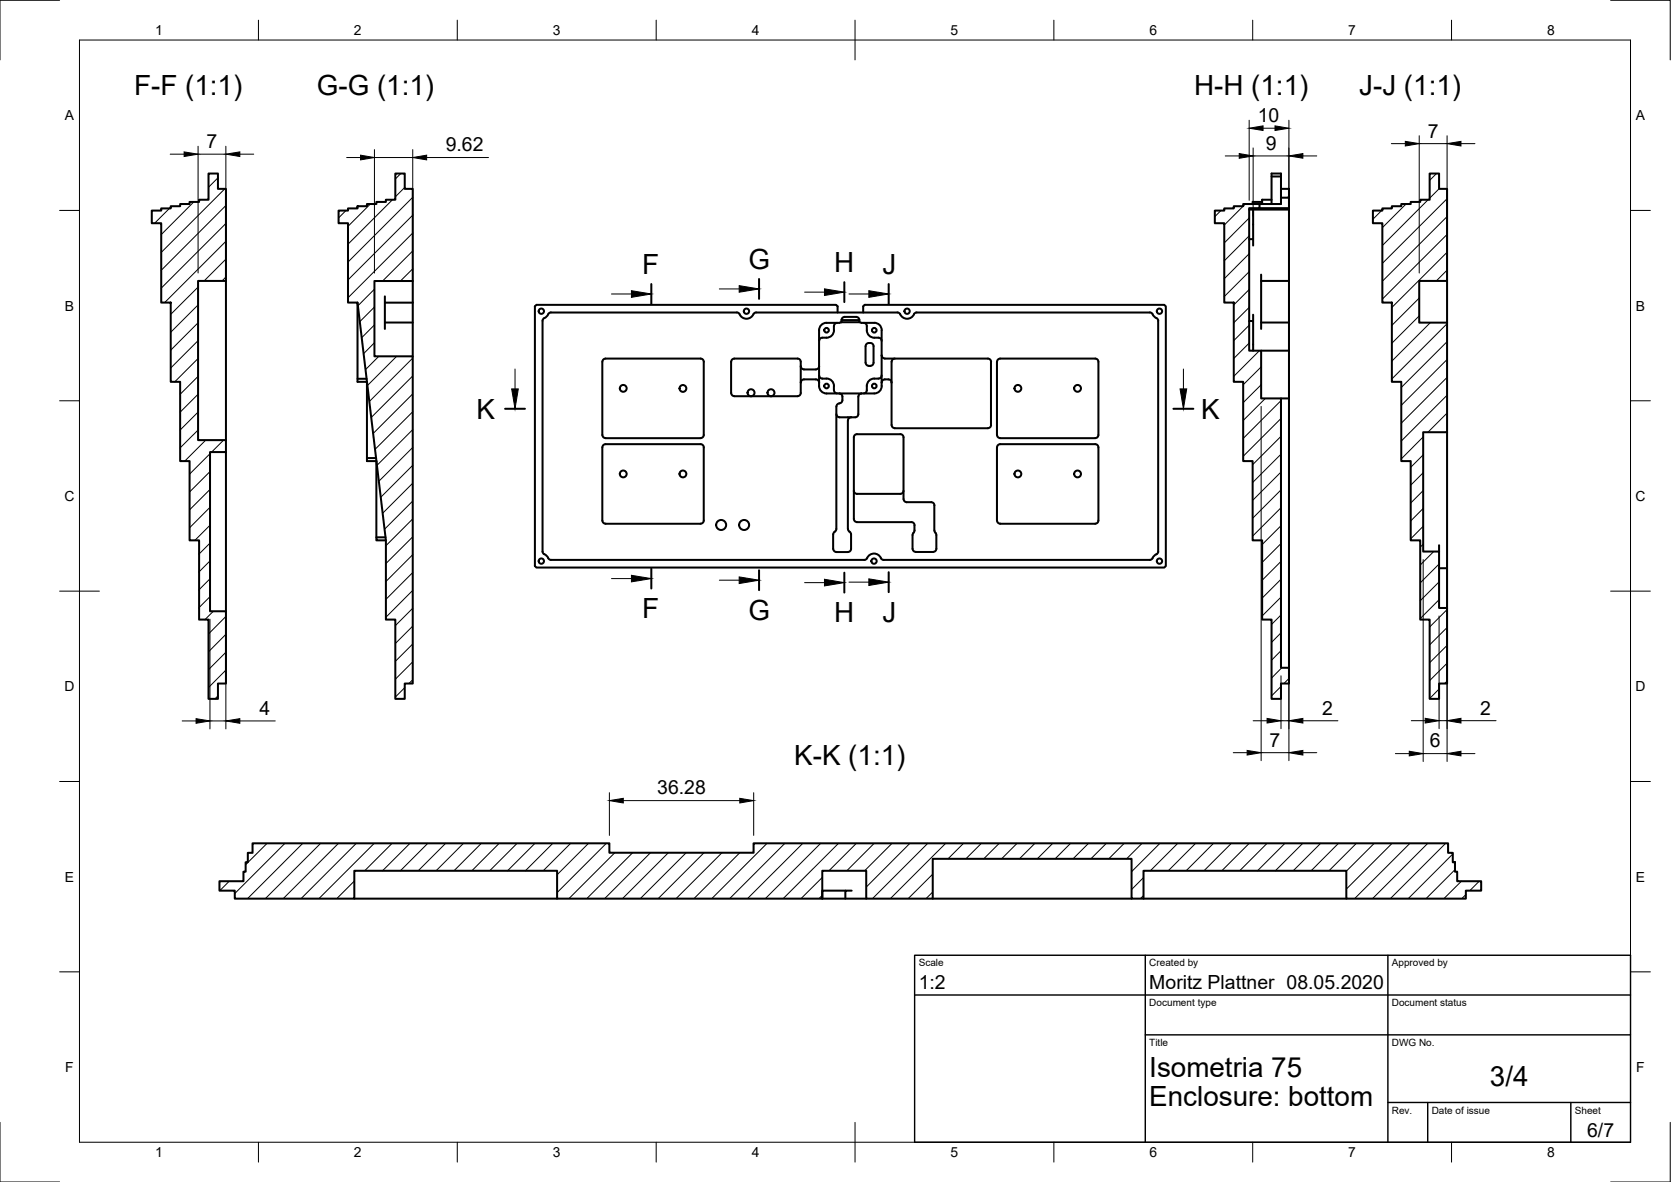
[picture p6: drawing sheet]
<svg xmlns="http://www.w3.org/2000/svg" width="420mm" height="297mm" viewBox="0 0 420 297" stroke-linecap="round" stroke-linejoin="round" font-family="sans-serif">
<!-- layer: Visible -->
<g fill="none" stroke="#000" stroke-width=".51">
<path d="M38.2 52.9h2.3v-.5h2.4v-.6h2.4v-.5h2.4v-.6h2.4v-.5h2.3v-6.6h2.4v3.9h2v23.1h-7v40h7v3h-4v40h4v18.2h-2v3.8h-2.4v-19.9h-2.3v-19.9h-2.4v-19.9h-2.4v-19.9h-2.4v-20h-2.4v-19.9h-2.3zM85.1 52.9h2.4v-.5h2.4v-.6h2.4v-.5h2.3v-.6h2.4v-.5h2.4v-6.6h2.4v3.9h2v23.1h-9.7v18.9h9.7v82.3h-2v3.8h-2.4v-19.9h-2.4v-19.9l-7.1-59.8h-2.4v-19.9h-2.4zM305.5 52.9h2.3v-.5h2.4v-.6h2.4v-.5h4.1v1h-2.6v35.8h3v12h5v67.7h2v4h-2v3.8h-2.4v-19.9h-2.3v-19.9h-2.4v-19.9h-2.4v-19.9h-2.4v-20h-2.4v-19.9h-2.3zM314.1 52.7h10M315.1 52.7v7.4h-1M316.7 52.3h7.4M317.4 50.7h-2.4v.6M319.7 50.2h-2.3v1.1M319.7 44.4h2.4M322.1 47.5h2v2.2h-2zM322.1 49.7v1.6h-5.4M322.1 47.5v-3.9h-2.4v7.7"/>
<path d="M324.1 49.7v118.1M345.2 52.9h2.4v-.5h2.4v-.6h2.3v-.5h2.4v-.6h2.4v-.5h2.4v-6.6h2.3v3.9h2.1v23.1h-7.1v10.5h7.1v27.5h-6.1v30h4v14.2h2.1v19h-2.1v3.8h-2.3v-19.9h-2.4v-19.9h-2.4v-19.9h-2.4v-19.9h-2.3v-20h-2.4v-19.9h-2.4zM56.8 70.6v40M89.9 76v20h2.4v19.9h2.3v19.1M96.8 74.5v8.2M96.8 76.1h7M103.8 70.6v18.9M136.9 79.9l-.5 .7v58l.5 .7M185.3 78.5h-46.8a1.33 1.33 0 0 0-1 1l-.6 .4M185.3 78.5a1.04 1.04 0 0 1 .9 .9 1.89 1.89 0 0 0 3.2-.4M190.1 78.5h35.5M190.1 78.5l-.7 .5"/>
<path d="M210.6 78.5v-1.5l-.4-.4h-75.3l-.4 .4v65.2l.4 .4h157.9l.3-.4v-65.2l-.3-.4h-75.4l-.4 .4v1.5M215.3 79.6h-2.9a.79 .79 0 0 0-.8 .8M215.3 79.6a.79 .79 0 0 1 .8 .8M225.6 78.5a1.08 1.08 0 0 1 1 .9 1.96 1.96 0 0 0 3.4-.7l.5-.2h58.6M289.1 78.5a1.33 1.33 0 0 1 1.1 1l.3 .3a.95 .95 0 0 1 .7 .8v58a.89 .89 0 0 1-.7 .8l-.5 .5a.95 .95 0 0 1-.9 .8M315.1 79.1v1.6M315.1 60.1v1.6M317.1 70.6h7M317.1 69v13.7M363.9 70.6v10.5M89.9 95.2h2.3M96.8 81.1h7"/>
<path d="M151.4 90.9v18.4M151.5 90.9a.79 .79 0 0 1 .8-.8h23.9a.79 .79 0 0 1 .8 .8v18.4a.79 .79 0 0 1-.8 .8M183.8 90.9v7.9M183.9 90.9a.79 .79 0 0 1 .7-.8h15.9a.79 .79 0 0 1 .8 .8v7.9a.79 .79 0 0 1-.8 .8h-15.9a.83 .83 0 0 1-.7-.8M206 92a.83 .83 0 0 1-.8 .8h-3.3l-.4-.4-.1-.4M206 96.1a.79 .79 0 0 0-.8-.8h-3.1a.79 .79 0 0 0-.7 .8M206 94.3a.79 .79 0 0 0 .8 .8M206.8 95.2h1M207.8 95.1a1.84 1.84 0 0 1 1.9 1.9v1.1a.79 .79 0 0 0 .8 .8M209.7 81.9a2.28 2.28 0 0 1-.6 2.4 2.28 2.28 0 0 1-2.3 .6 .79 .79 0 0 0-.8 .8M210.5 81.1a.79 .79 0 0 0-.8 .8M211 98.9a.79 .79 0 0 1 .8 .8v.9a.79 .79 0 0 1-.7 .8"/>
<path d="M211.6 81l-.5 .1h-3.3M211.6 80.4v.6M211.6 80.4h4.5M211.6 81h4.5M215.8 99.7v4.4a.79 .79 0 0 1-.8 .8M216.1 80.4v.6M216.1 81l.5 .1h3.2M216.6 98.9a.79 .79 0 0 0-.8 .8M217.2 81.1a.79 .79 0 0 1 .8 .8M217.6 87v4.2M217.7 91.1a.91 .91 0 0 0 1.1 .9M218 81.9a2.3 2.3 0 0 0 .5 2.4 2.3 2.3 0 0 0 2.4 .6 .79 .79 0 0 1 .8 .8"/>
<path d="M218.8 86.2a.91 .91 0 0 0-1.1 .8M218.9 86.2a.79 .79 0 0 1 .7 .8v4.1a.79 .79 0 0 1-.7 .8M219.8 95.2h1.1M219.8 81.1a1.84 1.84 0 0 1 1.9 1.9v14a1.87 1.87 0 0 1-1.9 1.9h-12a1.87 1.87 0 0 1-1.8-1.9v-14a1.87 1.87 0 0 1 1.8-1.9M219.8 95.1a1.87 1.87 0 0 0-1.8 1.9v1.1a.79 .79 0 0 1-.8 .8M221.7 94.3a.79 .79 0 0 1-.8 .8M221.7 89.3a.79 .79 0 0 0 .8 .8M222.5 90.1h25.9M223.4 95.3h-.9a.79 .79 0 0 0-.8 .8M223.4 95.3a.79 .79 0 0 1 .8 .8M224.2 90.9v15.9M225 90.1a.79 .79 0 0 0-.8 .8"/>
<path d="M248.4 90.1a.79 .79 0 0 1 .8 .8v15.9a.76 .76 0 0 1-.8 .8M314.1 80.7h1v7.4M317.1 81.1h7M317.1 88.1h7M56.8 113.6v40M92.3 115.1h2.3M151.4 112.4v18.4M151.5 112.4a.79 .79 0 0 1 .8-.8h23.9a.79 .79 0 0 1 .8 .8v18.4a.79 .79 0 0 1-.8 .8h-23.9a.83 .83 0 0 1-.8-.8M151.5 109.3a.79 .79 0 0 0 .8 .8M152.3 110.1h23.8M210.3 102.2v30.7l-.8 1.4M210.3 104.1a.79 .79 0 0 0 .8 .8h3.9"/>
<path d="M211.1 101.4a.79 .79 0 0 0-.8 .8M213.2 105.7v27.2M214 104.9a.79 .79 0 0 0-.8 .8M224.2 106.8a.79 .79 0 0 0 .8 .8h23.4M250.9 111.9l.6-.3h23.9a.79 .79 0 0 1 .8 .8v18.4a.79 .79 0 0 1-.8 .8h-23.9a.83 .83 0 0 1-.8-.8v-18.4zM251.5 110.1h23.9M251.5 110.1a.83 .83 0 0 1-.8-.8v-18.4a.79 .79 0 0 1 .8-.8h23.9a.79 .79 0 0 1 .8 .8v18.4a.79 .79 0 0 1-.8 .8M322.1 100.1h2M363.9 108.6v44.2M96.9 135h-2.3v.8h2.4M136.9 139.3l.8 .6a.95 .95 0 0 0 .8 .8h78.8M209.5 134.3v3.6a.79 .79 0 0 0 .8 .8"/>
<path d="M210.3 138.7h2.9M213.2 132.9l.8 1.4M214 134.3v3.6a.79 .79 0 0 1-.8 .8M214.7 123.3a.79 .79 0 0 0 .8 .8h10.9a.79 .79 0 0 0 .8-.8M229.2 131.2a.76 .76 0 0 1 .7 .8l.1 1.3-.3 .6M229.7 133.9l-.3 .6 .1 3.4a.79 .79 0 0 0 .8 .8M230.3 138.7h4.3M234.9 127v6.3M234.9 127a.79 .79 0 0 0-.8-.8h-6.1a.83 .83 0 0 1-.8-.8v-15.5a.76 .76 0 0 0-.8-.8h-10.9a.79 .79 0 0 0-.8 .8v20.5a.79 .79 0 0 0 .8 .8h13.7M235 133.3l.2 .6M235.2 133.9l.2 .5v3.5a.79 .79 0 0 1-.8 .8M361.8 137v1.6"/>
<path d="M217.3 140.7a1.04 1.04 0 0 0 1-.8 1.96 1.96 0 0 1 3.4 .6l.5 .2h66.9M361.8 142.8h2.1M63.5 211.9h89.7v2.4h36.3v-2.4h174.6v2.4h1.2v2.4h.5v2.4h.6v2.4h6v2.3h-3.8v2h-30.1v-7h-51v7h-3v-10h-50v10h-16.7v-7h-11v7h-66.7v-7h-51v7h-30.1v-2h-3.8v-2.3h6v-2.4h.6v-2.4h.5v-2.4h1.2zM89.1 225.8h51M212.6 223.8h-5.8v2h11M214.1 223.8h-1.5v2M234.5 225.8h50M287.5 225.8h51"/>
<circle cx="136.1" cy="78.2" r=".67"/>
<circle cx="187.7" cy="78.2" r=".67"/>
<circle cx="228.1" cy="78.2" r=".67"/>
<circle cx="291.5" cy="78.2" r=".67"/>
<circle cx="156.7" cy="97.6" r=".86"/>
<circle cx="171.7" cy="97.6" r=".86"/>
<circle cx="188.8" cy="98.7" r=".88"/>
<circle cx="193.9" cy="98.7" r=".88"/>
<circle cx="207.8" cy="83" r=".58"/>
<circle cx="207.8" cy="97" r=".58"/>
<circle cx="219.8" cy="83" r=".58"/>
<circle cx="219.8" cy="97" r=".58"/>
<circle cx="255.9" cy="97.6" r=".86"/>
<circle cx="270.9" cy="97.6" r=".86"/>
<circle cx="156.7" cy="119.1" r=".86"/>
<circle cx="171.7" cy="119.1" r=".86"/>
<circle cx="255.9" cy="119.1" r=".86"/>
<circle cx="270.9" cy="119.1" r=".86"/>
<circle cx="181.3" cy="131.9" r="1.26"/>
<circle cx="187.1" cy="131.9" r="1.26"/>
<circle cx="136.1" cy="141" r=".67"/>
<circle cx="219.8" cy="141" r=".67"/>
<circle cx="291.5" cy="141" r=".67"/>
</g>
<!-- layer: Border -->
<g fill="none" stroke="#000" stroke-width=".25">
<path d="M15 .1h-15v15M20 10.1h390v276.9h-390zM65 5.1v5M115 5.1v5M165 5.1v5M215 5.1v10M265 5.1v5M315 5.1v5M365 5.1v5M405 .1h15v15M15 52.9h5M410 52.9h5"/>
<path d="M15 100.7h5M410 100.7h5M15 148.6h10M405 148.6h10M15 196.4h5M410 196.4h5M15 244.2h5M410 244.2h5M0 282.1v14.9h15M65 287v5M115 287v5M165 287v5"/>
<path d="M215 282.1v9.9M265 287v5M315 287v5M365 287v5M420 282.1v14.9h-15"/>
</g>
<!-- layer: Hatching -->
<g fill="none" stroke="#000" stroke-width=".25">
<path d="M42.6 52.4l-3.7 3.7M43.1 51.8l-.2 .3M48.7 50.7l-8.1 8.2M54.8 44.7l-2.4 2.4M56.5 47.5l-15.9 15.9M56.8 51.7l-16.2 16.2M56.8 56.2l-16.2 16.2M87 52.9l-1.8 1.8M93.1 51.3l-5.6 5.6M98.7 50.2l-11.2 11.1M100.8 43.6l-1.4 1.4M101.8 47.1l-2.4 2.4"/>
<path d="M103.8 49.6l-16.3 16.2M103.8 58.6l-16.3 16.2M103.8 54.1l-16.3 16.2M307 52.9l-1.5 1.5M313.1 51.3l-5.3 5.2M314.1 54.8l-6.3 6.2M314.1 59.3l-6.3 6.2M316.7 52.2l-.2 .1M324.1 49.3l-.4 .4M347.4 52.9l-2.2 2.2M347.9 52.4l-.3 .3M353.5 51.3l-5.9 5.9"/>
<path d="M359.1 50.2l-11.5 11.5M361.2 43.6l-1.7 1.7M361.8 47.4l-2.3 2.4M363.9 58.9l-16.3 16.2M363.9 49.9l-16.3 16.3M363.9 54.4l-16.3 16.3M49.8 72.1l-6.9 6.9M49.8 76.6l-6.9 6.9M56.8 60.6l-15.4 15.4M56.8 65.1l-5.5 5.5M56.8 69.6l-1 1M94.1 77.2l-3.6 3.6"/>
<path d="M94.1 72.7l-4.1 4.1M103.8 63.1l-7.6 7.5M103.8 67.5l-3.1 3.1M314.1 63.8l-6.3 6.2M314.1 68.3l-6.3 6.2M314.1 72.8l-3.9 3.8M314.1 77.2l-3.9 3.9M356.8 74.9l-6.8 6.9M356.8 79.4l-6.8 6.9M363.9 63.4l-13.9 13.9M363.9 67.9l-2.8 2.7M49.8 81.1l-6.9 6.9"/>
<path d="M49.8 85.6l-6.9 6.9M49.8 90.1l-5.9 5.9M49.8 94.6l-4.5 4.5M49.8 99.1l-4.5 4.5M94.1 81.6l-3.1 3.3M94.1 86.1l-2.7 2.8M95.2 89.5l-3.3 3.4M99.7 89.5l-7.3 7.4M103.8 94.5l-10.5 10.4M103.8 90l-10.9 10.9M103.8 99l-10 9.9M314.1 81.7l-3.9 3.9"/>
<path d="M314.1 86.2l-3.9 3.9M316.7 88.1l-6.5 6.5M317.1 92.2l-4.5 4.5M317.1 96.7l-4.5 4.5M359.6 81.1l-9.6 9.6M363.9 85.9l-11.5 11.5M363.9 90.3l-11.5 11.5M363.9 94.8l-11.5 11.5M363.9 99.3l-11.5 11.5M363.9 81.4l-13.9 13.8M49.8 103.6l-4.5 4.5M49.8 108.1l-4.5 4.5"/>
<path d="M51.7 110.6l-5.2 5.3M52.8 114l-5.1 5.2M52.8 118.5l-5.1 5.1M56.2 110.6l-3 3M103.8 103.5l-9.5 9.4M103.8 116.9l-8.1 8.1M103.8 108l-9 9M103.8 112.4l-8.6 8.6M318.1 100.1l-5.5 5.6M322.1 100.7l-9.5 9.5M322.1 105.2l-9.5 9.5M322.1 109.7l-7.1 7.1"/>
<path d="M322.1 114.1l-7.1 7.2M322.1 118.6l-7.1 7.2M357.8 109.8l-5.4 5.5M357.8 114.3l-3.1 3.1M357.8 118.8l-3.1 3.1M363.9 103.8l-4.8 4.8M363.9 108.3l-.4 .3M52.8 123l-5.1 5.1M52.8 127.5l-5.1 5.1M52.8 132l-3.8 3.8M52.8 136.5l-2.8 2.7M103.8 121.4l-7.6 7.6"/>
<path d="M103.8 125.9l-7.1 7.1M103.8 130.4l-6.8 6.7M103.8 134.9l-6.8 6.7M103.8 139.4l-6.8 6.7M322.1 123.1l-7.1 7.1M322.1 127.6l-7.1 7.1M322.1 132.1l-4.7 4.7M322.1 136.6l-4.7 4.7M357.8 123.3l-3.1 3.1M357.8 127.8l-3.1 3.1M357.8 132.3l-3.1 3.1M357.8 136.7l-.7 .8"/>
<path d="M360.5 138.6l-3.4 3.4M52.8 141l-2.8 2.7M52.8 145.5l-2.8 2.7M52.8 150l-2.8 2.7M53.6 153.6l-2.1 2.1M56.8 154.9l-4.4 4.4M56.8 159.4l-4.4 4.4M103.8 143.9l-6.8 6.7M103.8 148.4l-6.8 6.7M103.8 152.9l-4.4 4.3M103.8 157.3l-4.4 4.4M322.1 141.1l-4.7 4.7"/>
<path d="M322.1 145.6l-4.7 4.7M322.1 150.1l-4.7 4.7M322.1 154.5l-2.4 2.4M322.1 159l-2.4 2.4M361.8 141.7l-4.7 4.8M361.8 146.2l-4.7 4.8M361.8 150.7l-4.7 4.8M363.9 153.2l-4.4 4.4M363.9 157.7l-4.4 4.4M54.8 174.9l-.7 .7M56.8 163.9l-4.4 4.4M56.8 168.4l-4.4 4.4"/>
<path d="M101.8 172.8l-2.4 2.4M103.8 161.8l-4.4 4.4M103.8 166.3l-4.4 4.4M103.8 170.8l-1 1M322.1 163.5l-2.4 2.4M322.1 172.5l-2.4 2.4M322.3 167.8l-2.6 2.6M324.1 170.5l-1.3 1.3M361.8 173.2l-2.3 2.3M363.9 162.2l-4.4 4.3M363.9 166.7l-4.4 4.3M363.9 171.2l-.7 .6"/>
<path d="M67.1 211.9l-5.3 5.4M71.6 211.9l-12.5 12.6M76.1 211.9l-13.8 13.9M80.6 211.9l-13.9 13.9M85.1 211.9l-13.9 13.9M89.6 211.9l-13.9 13.9M94.1 211.9l-13.9 13.9M98.6 211.9l-6.9 6.9M103.1 211.9l-6.9 6.9M107.5 211.9l-6.8 6.9M112 211.9l-6.8 6.9M116.5 211.9l-6.9 6.9"/>
<path d="M121 211.9l-6.8 6.9M125.5 211.9l-6.9 6.9M130 211.9l-6.9 6.9M134.5 211.9l-6.9 6.9M139 211.9l-6.9 6.9M143.5 211.9l-6.9 6.9M148 211.9l-7.9 7.9M152.4 211.9l-12.3 12.4M154.6 214.3l-11.5 11.5M159.1 214.3l-11.5 11.5M163.6 214.3l-11.6 11.5M168 214.3l-11.5 11.5"/>
<path d="M172.5 214.3l-11.5 11.5M177 214.3l-11.5 11.5M181.5 214.3l-11.5 11.5M186 214.3l-11.5 11.5M192.8 211.9l-13.8 13.9M197.3 211.9l-13.8 13.9M201.8 211.9l-13.8 13.9M206.3 211.9l-13.9 13.9M210.8 211.9l-13.9 13.9M215.3 211.9l-6.9 6.9M219.8 211.9l-6.9 6.9M224.3 211.9l-6.9 6.9"/>
<path d="M228.8 211.9l-11 11M233.3 211.9l-13.9 13.9M234.5 219.7l-6.1 6.1M237.8 211.9l-13.9 13.9M242.3 211.9l-3.9 3.9M246.7 211.9l-3.8 3.9M251.2 211.9l-3.8 3.9M255.7 211.9l-3.9 3.9M260.2 211.9l-3.9 3.9M264.7 211.9l-3.9 3.9M269.2 211.9l-3.9 3.9M273.7 211.9l-3.9 3.9"/>
<path d="M278.2 211.9l-3.9 3.9M282.7 211.9l-3.9 3.9M287.1 211.9l-3.8 3.9M291.6 211.9l-7.1 7.1M296.1 211.9l-6.9 6.9M300.6 211.9l-6.8 6.9M305.1 211.9l-6.9 6.9M309.6 211.9l-6.9 6.9M314.1 211.9l-6.9 6.9M318.6 211.9l-6.9 6.9M323.1 211.9l-6.9 6.9M327.6 211.9l-6.9 6.9"/>
<path d="M332 211.9l-6.8 6.9M336.5 211.9l-6.8 6.9M341 211.9l-6.8 6.9M345.5 211.9l-7 7M350 211.9l-11.5 11.5M354.5 211.9l-13.9 13.9M359 211.9l-13.9 13.9M363.5 211.9l-13.9 13.9M365.3 214.6l-11.2 11.2M365.9 218.5l-7.3 7.3M57.6 221.5l-2.3 2.3M89.1 221.4l-4.4 4.4"/>
<path d="M206.8 225l-.9 .8M206.8 220.5l-5.4 5.3M234.5 224.1l-1.6 1.7M287.5 220.5l-3 3M287.5 225l-.8 .8M367.5 221.5l-4.4 4.3M368.6 224.8l-1 1M371.9 221.5l-2.3 2.3"/>
</g>
<!-- layer: Annotations -->
<path d="M163.8 71.4v5M190.9 70.1v5M212.3 70.9v5M223.5 71.4v5M127 102.7h5M295 102.7h5.1M163.8 142.9v5M190.9 143.3v5M212.3 143.9v5M223.5 143.8v5" fill="none" stroke="#000" stroke-width=".51"/>
<path d="M153.8 73.9h5M180.9 72.6h5M202.3 73.4h5M213.5 73.9h5M129.5 92.7v5M297.6 92.7v5M153.8 145.4h5M180.9 145.8h5M202.3 146.4h5M213.5 146.3h5" fill="none" stroke="#000" stroke-width=".25"/>
<path d="M158.8 73.1l5 .8-5 .8zM185.9 71.8l5 .8-5 .8zM207.3 72.6l5 .8-5 .9zM218.5 73.1l5 .8-5 .8zM128.7 97.7h1.6l-.8 5zM296.7 97.7h1.7l-.8 5zM158.8 144.6l5 .8-5 .8zM185.9 145l5 .8-5 .8zM207.3 145.6l5 .8-5 .8zM218.5 145.5l5 .8-5 .8z" fill="#000" stroke="#000" stroke-width=".25"/>
<!-- layer: Dimensions -->
<g fill="none" stroke="#000" stroke-width=".25">
<path d="M42.8 38.7h3.5M49.8 36.8v31.8M49.8 38.7h7M56.8 36.8v33.4M60.3 38.7h3.5M87.2 39.6h3.5M94.1 37.6v31M94.1 39.6h9.7M103.8 37.6v43.1M107.3 39.6h15.5M308.1 39.2h3.5M314.1 30.2v20.1"/>
<path d="M315.1 37.2v17.2M315.1 39.2h9M317.6 32.2h3M324.1 30.2v24.2M327.6 39.2h3.5M349.8 36.1h3.6M356.8 34.1v34.5M356.8 36.1h7.1M363.9 34.1v36.1M367.3 36.1h3.6M317.1 102.1v89.1M324.1 100.5v90.7"/>
<path d="M52.8 155.6v27.6M56.8 154v29.2M357.8 140.6v50.8M361.8 154.8v28.3M363.9 140.6v50.8M322.1 169.8v13.3M45.8 181.2h3.5M52.8 181.2h4M60.3 181.2h8.9M153.2 199.2v10.7M189.5 199.2v10.7M310.1 189.2h3.5"/>
<path d="M315.1 181.1h3.5M317.1 189.2h7M322.1 181.1h2M327.6 189.2h3.5M327.6 181.1h8.8M350.9 189.4h3.5M354.9 181.1h3.5M357.8 189.4h6.1M361.8 181.1h2.1M367.3 181.1h8.9M367.3 189.4h3.6M156.7 201.2h29.3"/>
</g>
<g fill="#000" stroke="#000" stroke-width=".25">
<path d="M46.3 38.2l3.5 .5-3.5 .6zM56.8 38.7l3.5-.5v1.1zM90.7 39l3.4 .6-3.4 .6zM103.8 39.6l3.5-.6v1.2zM311.6 38.6l3.5 .6-3.5 .6zM314.1 32.2l3.5-.6v1.2zM320.6 31.6l3.5 .6-3.5 .6zM324.1 39.2l3.5-.6v1.2zM353.4 35.5l3.4 .6-3.4 .6zM363.9 36.1l3.4-.6v1.2zM49.3 180.6l3.5 .6-3.5 .6zM56.8 181.2l3.5-.6v1.2z"/>
<path d="M313.6 188.6l3.5 .6-3.5 .5zM318.6 180.5l3.5 .6-3.5 .6zM324.1 189.2l3.5-.6v1.1zM324.1 181.1l3.5-.6v1.2zM354.4 188.8l3.4 .6-3.4 .6zM358.4 180.5l3.4 .6-3.4 .6zM363.9 189.4l3.4-.6v1.2zM363.9 181.1l3.4-.6v1.2zM153.2 201.2l3.5-.6v1.2zM186 200.6l3.5 .6-3.5 .6z"/>
</g>
<!-- layer: TitleBlock -->
<path d="M230 240.1h180v46.9h-180zM230 250h180M288 240.1v46.9M349 240.1v46.9M288 260.1h122M349 277.1h61M359 277.1v9.9M395 277.1v9.9" fill="none" stroke="#000" stroke-width=".36"/>
<g font-size="7">
<text x="33.7" y="23.9">F-F (1:1)</text>
<text x="79.7" y="23.9">G-G (1:1)</text>
<text x="300.3" y="23.9">H-H (1:1)</text>
<text x="341.8" y="23.9">J-J (1:1)</text>
<text x="161.5" y="68.9">F</text>
<text x="188.2" y="67.5">G</text>
<text x="209.8" y="68.4">H</text>
<text x="221.9" y="68.8">J</text>
<text x="119.8" y="105.2">K</text>
<text x="302" y="105.2">K</text>
<text x="161.5" y="155.4">F</text>
<text x="188.2" y="155.9">G</text>
<text x="209.8" y="156.4">H</text>
<text x="221.9" y="156.3">J</text>
<text x="199.7" y="192.2">K-K (1:1)</text>
<text x="289" y="270.6">Isometria 75</text>
<text x="374.6" y="273">3/4</text>
<text x="289" y="278.1">Enclosure: bottom</text>
</g>
<g font-size="4.9">
<text x="316.2" y="30.7">10</text>
<text x="359" y="34.6">7</text>
<text x="51.9" y="37.2">7</text>
<text x="112.1" y="38">9.62</text>
<text x="318.2" y="37.6">9</text>
<text x="65.2" y="179.7">4</text>
<text x="332.4" y="179.6">2</text>
<text x="372.2" y="179.6">2</text>
<text x="319.2" y="187.7">7</text>
<text x="359.5" y="187.8">6</text>
<text x="165.2" y="199.7">36.28</text>
<text x="231" y="248.5">1:2</text>
<text x="289" y="248.5">Moritz Plattner 08.05.2020</text>
<text x="399.1" y="285.7">6/7</text>
</g>
<g font-size="3.5">
<text x="39" y="8.8">1</text>
<text x="89" y="8.8">2</text>
<text x="139" y="8.8">3</text>
<text x="189" y="8.8">4</text>
<text x="239" y="8.8">5</text>
<text x="289" y="8.8">6</text>
<text x="339" y="8.8">7</text>
<text x="389" y="8.8">8</text>
<text x="16.3" y="30.2">A</text>
<text x="411.3" y="30.2">A</text>
<text x="16.3" y="78">B</text>
<text x="411.3" y="78">B</text>
<text x="16.2" y="125.9">C</text>
<text x="411.2" y="125.9">C</text>
<text x="16.2" y="173.7">D</text>
<text x="411.2" y="173.7">D</text>
<text x="16.3" y="221.6">E</text>
<text x="411.3" y="221.6">E</text>
<text x="16.4" y="269.4">F</text>
<text x="411.4" y="269.4">F</text>
<text x="39" y="290.8">1</text>
<text x="89" y="290.8">2</text>
<text x="139" y="290.8">3</text>
<text x="189" y="290.8">4</text>
<text x="239" y="290.8">5</text>
<text x="289" y="290.8">6</text>
<text x="339" y="290.8">7</text>
<text x="389" y="290.8">8</text>
</g>
<g font-size="2.5">
<text x="231" y="242.9">Scale</text>
<text x="289" y="242.9">Created by</text>
<text x="350" y="242.9">Approved by</text>
<text x="289" y="252.8">Document type</text>
<text x="350" y="252.8">Document status</text>
<text x="289" y="262.9">Title</text>
<text x="350" y="262.9">DWG No.</text>
<text x="350" y="279.9">Rev.</text>
<text x="360" y="279.9">Date of issue</text>
<text x="396" y="279.9">Sheet</text>
</g>
</svg>
